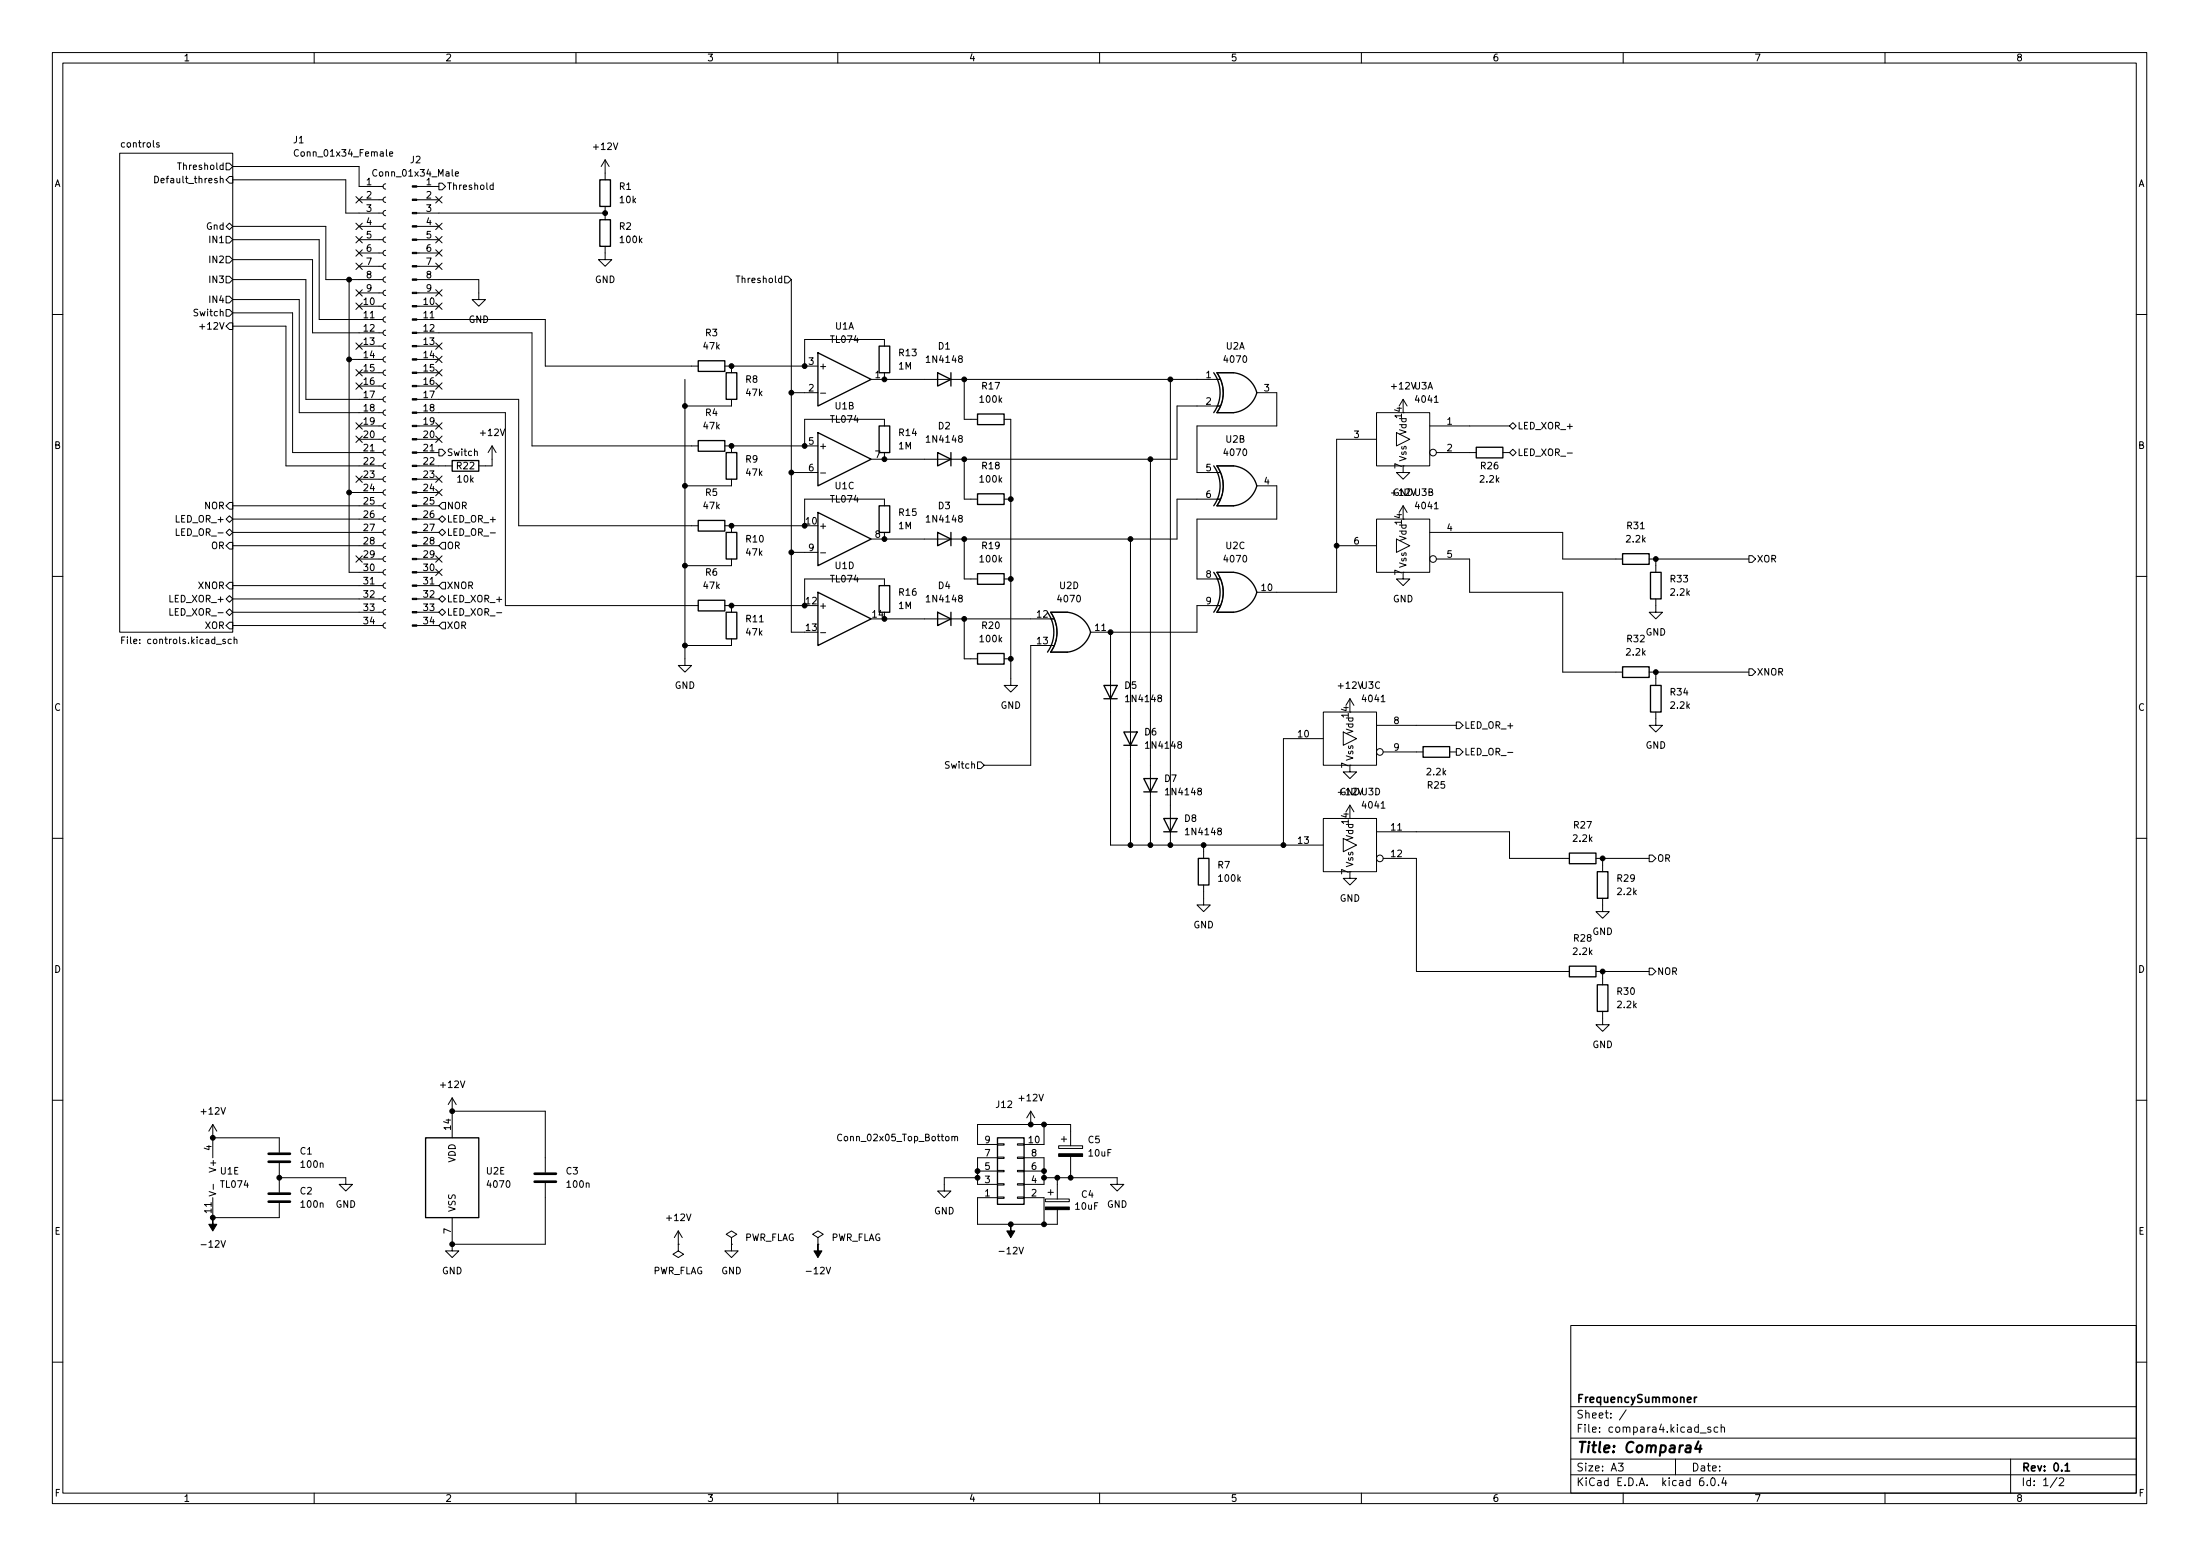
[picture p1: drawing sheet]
<svg xmlns="http://www.w3.org/2000/svg" width="420mm" height="297mm" viewBox="0 0 420 297" stroke-linecap="round" stroke-linejoin="round" font-family="sans-serif">
<g fill="none" stroke="#000" stroke-width=".19">
<path d="M10 10h400v277h-400zM12 12h396v273h-396zM60 10v2M110 10v2M160 10v2M210 10v2M260 10v2M310 10v2M360 10v2M22.9 29.2h21.5v91.5h-21.5zM29.5 33.6a.64 .64 0 0 1 .8 .7 .64 .64 0 0 1-.8 .6zM30.4 27.3l-.3-.1-.2 .2 .1 .2 .4 .1v.3h-.5"/>
<path d="M43.2 31.2h.6l.6 .6-.6 .6h-.6zM43.8 33.7h.6v1.3h-.6l-.6-.7zM44.4 34.3h21.6v6.4h7.2M44.4 31.8h24.2v3.8h4.6M57 28.7a.6 .6 0 0 0-.9 .4 .6 .6 0 0 0 .6 .7l.3-.1M68 37.5l1.2 1.2M68.6 38.1h4.6M69.2 37.5l-1.2 1.2M73.7 37.6l-.4 .2-.1 .3 .1 .4 .4 .1M73.7 35.1l-.4 .1-.1 .4 .1 .4 .4 .1M74.4 29.4l.6-.1-.1-.3h-.3l-.2 .2 .1 .6h.4M79.6 38.1h4.2"/>
<path d="M79.6 35.6h4.2M83.2 37.5l1.2 1.2M83.8 35h.7l.6 .6-.6 .6h-.7zM84.4 37.5l-1.2 1.2M87 33.2l.6-.1-.1-.3h-.4l-.1 .2v.6h.5M94.2 35.4l-.4-.1-.2 .3 .1 .5h.5M94.2 34.9v1.3M115.6 30.5l-.8 1.3M115.6 30.5v3.8M115.6 39.4v2.5M115.6 30.5l.7 1.3M43.2 56.6h.6l.6 .6-.6 .6h-.6z"/>
<path d="M43.2 45.1h.6l.6 .7-.6 .6h-.6zM43.2 48.9h.6l.6 .7-.6 .6h-.6zM43.2 52.7h.6l.6 .7-.6 .6h-.6zM43.2 59.1h.6l.6 .6-.6 .7h-.6zM43.8 42.6l.6 .6-.6 .7-.6-.7zM44.4 59.7h11.5v26.7h17.3M44.4 57.2h12.7v21.6h16.1M44.4 53.4h14v22.8h14.8M44.4 49.6h15.3v13.9h13.5M44.4 45.8h16.6v15.2h12.2M44.4 43.2h17.8v10.2h11M66.7 53.4v55.9h6.5"/>
<path d="M68 50.2l1.2 1.2M68 47.7l1.2 1.2M68 42.6l1.2 1.2M68 55.3l1.2 1.2M68 57.8l1.2 1.3M68 45.1l1.2 1.3M68.6 58.5h4.6M68.6 55.9h4.6M68.6 50.8h4.6M68.6 48.3h4.6M68.6 45.8h4.6M68.6 43.2h4.6"/>
<path d="M69.2 50.2l-1.2 1.2M69.2 47.7l-1.2 1.2M69.2 42.6l-1.2 1.2M69.2 55.3l-1.2 1.2M69.2 57.8l-1.2 1.3M69.2 45.1l-1.2 1.3M73.7 57.9l-.4 .2-.1 .4 .1 .3 .4 .2M73.7 55.4l-.4 .2-.1 .3 .1 .4 .4 .1M73.7 52.9l-.4 .1-.1 .4 .1 .3 .4 .2M73.7 50.3l-.4 .2-.1 .3 .1 .4 .4 .1M73.7 47.8l-.4 .1-.1 .4 .1 .4 .4 .1M73.7 45.2l-.4 .2-.1 .4 .1 .3 .4 .2"/>
<path d="M73.7 42.7l-.4 .2-.1 .3 .1 .4 .4 .1M73.7 40.2l-.4 .1-.1 .4 .1 .3 .4 .2M79.6 53.4h11.8v3.8h1.3l-1.3 1.3-1.2-1.3h1.2M79.6 58.5h4.2M79.6 55.9h4.2M79.6 50.8h4.2M79.6 48.3h4.2M79.6 45.8h4.2M79.6 43.2h4.2M79.6 40.7h36M83.2 57.8l1.2 1.3M83.2 55.3l1.2 1.2"/>
<path d="M83.2 47.7l1.2 1.2M83.2 42.6l1.2 1.2M83.2 45.1l1.2 1.3M83.2 50.2l1.2 1.2M84.4 57.8l-1.2 1.3M84.4 55.3l-1.2 1.2M84.4 47.7l-1.2 1.2M84.4 50.2l-1.2 1.2M84.4 42.6l-1.2 1.2M84.4 45.1l-1.2 1.3M115.6 47v2.6h1.2l-1.2 1.2-1.3-1.2h1.3M149.9 52.7h.6l.6 .7-.6 .6h-.6z"/>
<path d="M151.1 53.4v67.3h2.6M10 60h2M38.1 62.4h1M43.8 61.6h.6v1.3h-.6l-.6-.6zM44.4 62.3h10.2v26.6h18.6M66.7 68.6h6.5M68 65.5l1.2 1.2M68 70.5l1.2 1.3M68 73.1l1.2 1.2M68.6 73.7h4.6M68.6 71.2h4.6M68.6 66.1h4.6"/>
<path d="M69.2 73.1l-1.2 1.2M69.2 70.5l-1.2 1.3M69.2 65.5l-1.2 1.2M73.7 78.3l-.4 .1-.1 .4 .1 .3 .4 .2M73.7 75.7l-.4 .2-.1 .3 .1 .4 .4 .1M73.7 73.2l-.4 .1-.1 .4 .1 .4 .4 .1M73.7 70.6l-.4 .2-.1 .4 .1 .3 .4 .2M73.7 68.1l-.4 .2-.1 .3 .1 .4 .4 .1M73.7 65.6l-.4 .1-.1 .4 .1 .3 .4 .2M73.7 63l-.4 .2-.1 .3 .1 .4 .4 .1M73.7 60.5l-.4 .1-.1 .4 .1 .4 .4 .1M79.6 78.8h16.9v36.8h36.8"/>
<path d="M79.6 61h24.5v8.9h29.2M79.6 76.2h19.5v24.2h34.2M79.6 73.7h4.2M79.6 71.2h4.2M79.6 68.6h4.2M79.6 66.1h4.2M79.6 63.5h22v21.6h31.7M83.2 65.5l1.2 1.2M83.2 70.5l1.2 1.3M83.2 73.1l1.2 1.2M83.2 68l1.2 1.2M84.4 65.5l-1.2 1.2"/>
<path d="M84.4 70.5l-1.2 1.3M84.4 68l-1.2 1.2M84.4 73.1l-1.2 1.2M130.8 72.4v54.6h1.3l-1.3 1.3-1.3-1.3h1.3M138.4 69.9h17.8M139.7 69.9v1.3M139.7 76.2v1.3h-8.9M151.1 75h5.1M156.7 75.1h1M166.4 72.4h66.6M168.9 66.1v-1.3h-15.2v5.1M168.9 71.2v1.2"/>
<path d="M184.1 72.4v7.6h2.6M223.5 72.4v88.9M233 77.5h-8.2v10.2h-58.4M235.6 71.2h-3.2a6.6 6.6 0 0 1 0 7.6h3.2M240 75h3.8v6.3h-15.2v8.9h4.4M262.9 78.8h10.1v10.1h-10.1zM268 76.2v2.6M268 76.2l-.8 1.3M268 76.2l.7 1.3M408 60h2M43.2 99.1l.6-.6 .6 .6-.6 .6zM43.8 95.9h.6v1.3h-.6l-.6-.6z"/>
<path d="M44.4 99.1h28.8M44.4 96.6h28.8M66.7 94h6.5M68 83.2l1.2 1.3M68 80.7l1.2 1.2M68 90.9l1.2 1.2M68.6 81.3h4.6M68.6 83.9h4.6M68.6 91.5h4.6M69.2 80.7l-1.2 1.2M69.2 83.2l-1.2 1.3M69.2 90.9l-1.2 1.2"/>
<path d="M73.7 98.6l-.4 .1-.1 .4 .1 .4 .4 .1M73.7 96l-.4 .2-.1 .4 .1 .3 .4 .2M73.7 93.5l-.4 .2-.1 .3 .1 .4 .4 .1M73.7 91l-.4 .1-.1 .4 .1 .3 .4 .2M73.7 88.4l-.4 .2-.1 .3 .1 .4 .4 .1M73.7 85.9l-.4 .1-.1 .4 .1 .4 .4 .1M73.7 83.3l-.4 .2-.1 .4 .1 .3 .4 .2M73.7 80.8l-.4 .2-.1 .3 .1 .4 .4 .1M79.6 81.3h4.2M79.6 86.4h4.2M79.6 83.9h4.2M79.6 99.1h4.2"/>
<path d="M79.6 96.6h4.2M79.6 94h4.2M79.6 91.5h4.2M79.6 88.9h6.8M83.2 90.9l1.2 1.2M83.2 83.2l1.2 1.3M83.2 93.4l1.2 1.2M83.2 80.7l1.2 1.2M83.8 99.1l.7-.6 .6 .6-.6 .6zM83.8 85.8h.7l.6 .6-.6 .6h-.7zM84.4 90.9l-1.2 1.2M84.4 83.2l-1.2 1.3"/>
<path d="M84.4 93.4l-1.2 1.2M84.4 80.7l-1.2 1.2M84.5 95.9h.6v1.3h-.6l-.7-.6zM90.6 86.2l.2-.1 .3 .1 .1 .8M94 85.1v3.8h-2.6M94 85.1l-.8 1.3M94 85.1l.7 1.3M138.4 85.1h17.8M139.7 85.1v1.3M139.7 91.5v1.2h-8.9M151.1 90.2h5.1M156.7 90.3h1"/>
<path d="M168.9 81.3v-1.3h-15.2v5.1M168.9 86.4v1.3M168.9 96.6v-1.3h-15.2v5.1h-15.3M184.1 87.7v7.6h2.6M191.8 80h1.2v50.8h1.3l-1.3 1.3-1.2-1.3h1.2M191.8 95.3h1.2M219.7 87.7v73.6M233 95.3h-8.2v7.6h-58.4M235.6 88.9h-3.2a6.6 6.6 0 0 1 0 7.7h3.2M240 92.7h3.8v6.4h-15.2v11.4h4.4M262.9 99.1h10.1v10.2h-10.1zM262.9 83.9h-7.6v29.2h-15.3"/>
<path d="M266.7 82.6l2.5 1.3-2.5 1.2zM268 88.9v1.3h1.2l-1.2 1.3-1.3-1.3h1.3M268 96.6l-.8 1.2M268 96.6v2.5M268 96.6l.7 1.2M270.4 93.3v1l.2 .3h.3l.2-.3v-1M271.6 93.3h.8l-.5 .5 .4 .1v.6l-.2 .1-.5-.1M272.9 93.9h.6v-.5l-.6-.1v1.3h.5l.2-.1v-.3l-.3-.3M273 81.3h15.3M274.3 86.4h7.6M287 86.4h1.3M288.3 81.3l.6-.6 .7 .6-.7 .7z"/>
<path d="M288.3 86.4l.6-.6 .7 .6-.7 .6zM299.3 86.5h1M10 110h2M32.5 116.2v1.3h.6M33.7 100.9v1.3h.6M43.2 101.6l.6-.6 .6 .6-.6 .7zM43.2 116.9l.6-.7 .6 .7-.6 .6zM43.2 114.3l.6-.6 .6 .6-.6 .7zM43.8 118.8h.6v1.3h-.6l-.6-.7zM43.8 111.2h.6v1.2h-.6l-.6-.6zM43.8 103.5h.6v1.3h-.6l-.6-.6zM44.4 101.6h28.8"/>
<path d="M44.4 104.2h28.8M44.4 119.4h28.8M44.4 116.9h28.8M44.4 114.3h28.8M44.4 111.8h28.8M68 106.1l1.2 1.2M68.6 106.7h4.6M69.2 106.1l-1.2 1.2M73.7 118.9l-.4 .2-.1 .3 .1 .4 .4 .1M73.7 116.4l-.4 .1-.1 .4 .1 .3 .4 .2M73.7 113.8l-.4 .2-.1 .3 .1 .4 .4 .1M73.7 111.3l-.4 .1-.1 .4 .1 .4 .4 .1"/>
<path d="M73.7 108.7l-.4 .2-.1 .4 .1 .3 .4 .2M73.7 106.2l-.4 .2-.1 .3 .1 .4 .4 .1M73.7 103.7l-.4 .1-.1 .4 .1 .3 .4 .2M73.7 101.1l-.4 .2-.1 .3 .1 .4 .4 .1M79.6 101.6h4.2M79.6 106.7h4.2M79.6 104.2h4.2M79.6 119.4h4.2M79.6 116.9h4.2M79.6 114.3h4.2M79.6 111.8h4.2M79.6 109.3h4.2"/>
<path d="M83.2 108.6l1.2 1.3M83.2 106.1l1.2 1.2M83.8 116.9l.7-.7 .6 .7-.6 .6zM83.8 114.3l.7-.6 .6 .6-.6 .7zM83.8 101.6l.7-.6 .6 .6-.6 .7zM84.4 108.6l-1.2 1.3M84.4 106.1l-1.2 1.2M84.5 111.2h.6v1.2h-.6l-.7-.6zM84.5 103.5h.6v1.3h-.6l-.7-.6zM84.5 118.8h.6v1.3h-.6l-.7-.7zM93.6 101.7h1M94.9 117h.9"/>
<path d="M139.7 100.4v1.2M139.7 106.7v1.3h-8.9M139.7 115.6v1.3M151.1 105.4h5.1M156.7 105.5h1M168.9 101.6v1.3M168.9 111.8v-1.3h-15.2v5.1h-15.3M168.9 118.1h32.4M184.1 102.9v7.6h2.6M184.1 118.1v7.7h2.6M191.8 110.5h1.2M203.8 116.9h-3.1a6.6 6.6 0 0 1 0 7.6h3.1"/>
<path d="M215.9 102.9v58.4M233 115.6h-4.4v5.1h-20.3M235.6 109.3h-3.2a6.6 6.6 0 0 1 0 7.6h3.2M255.3 104.2h7.6M266.7 102.9l2.5 1.3-2.5 1.2zM268 109.3v1.2h1.2l-1.2 1.3-1.3-1.3h1.3M273 101.6h25.4v5.1h11.5M274.3 106.7h6.4v6.4h17.7v15.2h11.5M315 106.7h19M316.2 114.3v2.6h1.3l-1.3 1.2-1.2-1.2h1.2M316.2 106.7v2.6M334 106.1h.6l.7 .6-.7 .7h-.6z"/>
<path d="M408 110h2M23.2 122.2h.5M23.8 121.6h-.6v1.3M43 122.1l-.3-.1-.2 .2 .1 .2 .4 .1v.3h-.5M44.2 122.1l-.4-.1-.2 .3 .1 .5h.5M44.7 122.1l.2-.1 .3 .1 .1 .8M44.7 121.6v1.3M139.7 122v1.2h-8.9M156.7 120.8h1M191.8 125.8h1.2M201.3 123.2h-4.5v22.9h-8.8M212.1 120.7v40.6h40.6"/>
<path d="M252.7 135.9h10.2v10.2h-10.2zM256.5 139.7l2.6 1.3-2.6 1.3zM257.8 133.4l-.8 1.3M257.8 133.4v2.5M257.8 133.4l.8 1.3M262.9 138.5h15.2M278.1 137.8h.7l.6 .7-.6 .6h-.7zM315 128.3h19M316.2 135.9v2.6h1.3l-1.3 1.2-1.2-1.2h1.2M316.2 128.3v2.5M334 127.7h.6l.7 .6-.7 .6h-.6zM186.7 145.5h.6l.7 .6-.7 .6h-.6z"/>
<path d="M252.7 156.2h10.2v10.2h-10.2zM252.7 141h-7.6v20.3M257.8 146.1v1.3h1.3l-1.3 1.2-1.3-1.2h1.3M257.8 153.7v2.5M257.8 153.7l-.8 1.3M257.8 153.7l.8 1.3M260.2 150.5v1l.3 .2h.2l.2-.2v-1M261.4 150.5h.8l-.4 .5 .3 .1v.5l-.1 .1-.6-.1M262.8 150.5a.64 .64 0 0 1 .7 .6 .64 .64 0 0 1-.7 .6zM262.9 158.8h25.4v5.1h11.4M264.2 143.5h7.6M276.9 143.5h1.2"/>
<path d="M278.1 142.9h.7l.6 .6-.6 .7h-.7zM288 143.6h.9M10 160h2M229.9 168.9v3.9h1.2l-1.2 1.2-1.3-1.2h1.3M229.9 161.3v2.6M256.5 160.1l2.6 1.2-2.6 1.3zM257.8 166.4v1.3h1.3l-1.3 1.2-1.3-1.2h1.3M264.2 163.9h6.3v21.6h29.2M304.8 163.9h10.2M306.1 171.5v2.5h1.2l-1.2 1.3-1.3-1.3h1.3M306.1 163.9v2.5M315 163.2h.6l.6 .7-.6 .6h-.6z"/>
<path d="M408 160h2M304.8 185.5h10.2M306.1 193.1v2.5h1.2l-1.2 1.3-1.3-1.3h1.3M306.1 185.5v2.5M315 184.8h.6l.6 .7-.6 .6h-.6zM10 210h2M40.6 217.2h12.7v2.8M40.6 214.7l-.7 1.2M40.6 214.7v6.3M40.6 214.7l.8 1.2M86.4 209.6l-.8 1.3M86.4 209.6v7.6"/>
<path d="M86.4 209.6l.7 1.3M86.4 212.1h17.7v11.7M160.7 216.6a.6 .6 0 0 0-.8 .5 .6 .6 0 0 0 .6 .7l.2-.1M181.8 217.1l.2-.2 .3 .1v.8M181.8 216.9v.9M182.3 217.1l.2-.2 .3 .1 .1 .8M190.5 218.3h1.3v.3h-1.3zM190.5 218.5h-3.8v-3.8h17.8v4M194.3 218.3h1.3v.3h-1.3zM196.8 212.1l-.7 1.3M196.8 212.1v2.6M196.8 212.1l.8 1.3"/>
<path d="M199.4 214.7v3.8h-3.8M202.2 218.7h4.6v.5h-4.6zM202.7 217.5h1M203.2 217v1M408 210h2M39.9 227.5l1.3 .4-1.3 .4M40.6 228.6v3.8h12.7v-2.7M40.7 226.1v.9M53.3 224.8h12.7v1.3h1.3l-1.3 1.3-1.2-1.3h1.2M53.3 222v5.6M86.4 237.5v1.3h1.2l-1.2 1.3-1.3-1.3h1.3M86.4 232.4v5.1"/>
<path d="M104.1 225.8v11.7h-17.7M129.5 237.5v1.3l1.1 .6-1.1 .7-1-.7 1-.6M129.5 237.5h.1M129.5 235l-.7 1.3M129.5 235v2.5M129.5 235l.8 1.3M139.7 237.5v1.3h1.3l-1.3 1.3-1.3-1.3h1.3M139.7 236.3l1-.7-1-.6-1 .6 1 .7v1.2M139.7 237.5h.1M156.2 236.3l1-.7-1-.6-1 .6 1 .7v1.2M156.2 237.5h.1M186.7 224.8h-6.4v2.6h1.3l-1.3 1.2-1.2-1.2h1.2"/>
<path d="M186.7 223.6h3.8M190.5 220.9h1.3v.2h-1.3zM190.5 223.4h1.3v.3h-1.3zM190.5 226h1.3v.2h-1.3zM190.5 228.5h1.3v.3h-1.3zM190.5 228.6h-3.8v5.1h15.2v-2.8M190.5 221h-3.8v5.1h3.8M194.3 220.9h1.3v.2h-1.3zM194.3 223.4h1.3v.3h-1.3zM194.3 226h1.3v.2h-1.3zM194.3 228.5h1.3v.3h-1.3zM195.6 228.6h3.8v5.1"/>
<path d="M195.6 221h3.8v5.1h-3.8M195.6 223.6h3.8M199.4 224.8h14v1.3h1.2l-1.2 1.3-1.3-1.3h1.3M199.6 228.9h4.6v.5h-4.6zM200.2 227.6h1M200.7 227.1v1M201.9 224.8v4.1M204.5 220.8v4M300 253h108v32h-108zM10 260h2M300 278.5h108M300 274.5h108"/>
<path d="M300 268.5h108M309.1 279.3h.9l-.5 .6 .4 .1v.7l-.2 .1-.6-.1M310.6 269.1l-1.3 2M320 278.5v3M324.7 273.6h1.2M326.7 272.5l-.3-.1-.3 .2 .1 .2 .5 .2v.3h-.6M328.1 272.5l-.5-.1-.2 .3 .1 .6h.6M328.7 272.6l.2-.2 .4 .1 .1 .9M328.7 271.9v1.5M384 278.5v6.5M408 260h2M60 285v2"/>
<path d="M110 285v2M160 285v2M210 285v2M260 285v2M300 281.5h108M310 285v2M325.3 282.1a.59 .59 0 0 0-.7 .7v.5l.1 .2 .4 .1 .3-.1v-.5l-.1-.2-.4-.1-.3 .3M326.1 283.5v.1M326.8 282.3l.3-.2a.8 .8 0 0 1 .5 .8 .8 .8 0 0 1-.5 .7l-.3-.1-.1-.5zM328.2 283.5v.1M329.2 282l-.3 1.1h.9M329.6 282.6v1"/>
<path d="M360 285v2M392.9 282l-1.3 2M393.3 282.3l.5-.2 .3 .2v.2l-.9 1.1h.9"/>
<circle cx="273.7" cy="86.4" r=".63"/>
<circle cx="273.7" cy="106.7" r=".63"/>
<circle cx="263.5" cy="143.5" r=".63"/>
<circle cx="263.5" cy="163.9" r=".63"/>
</g>
<path d="M323.6 266.7v1M324 266.7l-.2 .1-.2 .2M394.4 279.7l.4-.4v1.5M394.4 280.8h.9" fill="none" stroke="#000" stroke-width=".3"/>
<path d="M324.4 275.1l-.7 1.5h1.3M324.8 275.9l-.2 1.3" fill="none" stroke="#000" stroke-width=".4"/>
<g fill="#000" stroke="#000" stroke-width=".19">
<path d="M78.7 38h.9v.3h-.9zM78.7 35.5h.9v.2h-.9zM78.7 58.3h.9v.3h-.9zM78.7 55.8h.9v.2h-.9zM78.7 53.2h.9v.3h-.9zM78.7 50.7h.9v.3h-.9zM78.7 48.2h.9v.2h-.9zM78.7 45.6h.9v.3h-.9zM78.7 43.1h.9v.2h-.9zM78.7 40.5h.9v.3h-.9zM78.7 78.6h.9v.3h-.9zM78.7 76.1h.9v.3h-.9z"/>
<path d="M78.7 73.6h.9v.2h-.9zM78.7 71h.9v.3h-.9zM78.7 68.5h.9v.2h-.9zM78.7 65.9h.9v.3h-.9zM78.7 63.4h.9v.3h-.9zM78.7 60.9h.9v.2h-.9zM78.7 99h.9v.2h-.9zM78.7 96.4h.9v.3h-.9zM78.7 93.9h.9v.2h-.9zM78.7 91.3h.9v.3h-.9zM78.7 88.8h.9v.3h-.9zM78.7 86.3h.9v.2h-.9z"/>
<path d="M78.7 83.7h.9v.3h-.9zM78.7 81.2h.9v.2h-.9zM78.7 119.3h.9v.2h-.9zM78.7 116.7h.9v.3h-.9zM78.7 114.2h.9v.3h-.9zM78.7 111.7h.9v.2h-.9zM78.7 109.1h.9v.3h-.9zM78.7 106.6h.9v.2h-.9zM78.7 104h.9v.3h-.9zM78.7 101.5h.9v.3h-.9zM40.6 232.4v1.3h.8l-.8 1.3-.7-1.3h.7zM156.2 237.5v1.3h.8l-.8 1.3-.8-1.3h.8z"/>
<path d="M193 233.7v1.3h.8l-.8 1.3-.7-1.3h.7zM199.6 230.4h4.6v.5h-4.6zM202.2 220.3h4.6v.5h-4.6z"/>
<circle cx="66.7" cy="53.4" r=".46"/>
<circle cx="115.6" cy="40.7" r=".46"/>
<circle cx="66.7" cy="68.6" r=".46"/>
<circle cx="130.8" cy="77.5" r=".46"/>
<circle cx="139.7" cy="69.9" r=".46"/>
<circle cx="151.1" cy="75" r=".46"/>
<circle cx="153.7" cy="69.9" r=".46"/>
<circle cx="168.9" cy="72.4" r=".46"/>
<circle cx="184.1" cy="72.4" r=".46"/>
<circle cx="223.5" cy="72.4" r=".46"/>
<circle cx="66.7" cy="94" r=".46"/>
<circle cx="130.8" cy="92.7" r=".46"/>
<circle cx="139.7" cy="85.1" r=".46"/>
<circle cx="151.1" cy="90.2" r=".46"/>
<circle cx="153.7" cy="85.1" r=".46"/>
<circle cx="168.9" cy="87.7" r=".46"/>
<circle cx="184.1" cy="87.7" r=".46"/>
<circle cx="193" cy="95.3" r=".46"/>
<circle cx="219.7" cy="87.7" r=".46"/>
<circle cx="130.8" cy="108" r=".46"/>
<circle cx="139.7" cy="115.6" r=".46"/>
<circle cx="139.7" cy="100.4" r=".46"/>
<circle cx="151.1" cy="105.4" r=".46"/>
<circle cx="153.7" cy="100.4" r=".46"/>
<circle cx="153.7" cy="115.6" r=".46"/>
<circle cx="168.9" cy="102.9" r=".46"/>
<circle cx="168.9" cy="118.1" r=".46"/>
<circle cx="184.1" cy="102.9" r=".46"/>
<circle cx="184.1" cy="118.1" r=".46"/>
<circle cx="193" cy="110.5" r=".46"/>
<circle cx="215.9" cy="102.9" r=".46"/>
<circle cx="255.3" cy="104.2" r=".46"/>
<circle cx="316.2" cy="106.7" r=".46"/>
<circle cx="130.8" cy="123.2" r=".46"/>
<circle cx="193" cy="125.8" r=".46"/>
<circle cx="212.1" cy="120.7" r=".46"/>
<circle cx="316.2" cy="128.3" r=".46"/>
<circle cx="215.9" cy="161.3" r=".46"/>
<circle cx="219.7" cy="161.3" r=".46"/>
<circle cx="223.5" cy="161.3" r=".46"/>
<circle cx="229.9" cy="161.3" r=".46"/>
<circle cx="245.1" cy="161.3" r=".46"/>
<circle cx="306.1" cy="163.9" r=".46"/>
<circle cx="306.1" cy="185.5" r=".46"/>
<circle cx="40.6" cy="217.2" r=".46"/>
<circle cx="86.4" cy="212.1" r=".46"/>
<circle cx="196.8" cy="214.7" r=".46"/>
<circle cx="199.4" cy="214.7" r=".46"/>
<circle cx="40.6" cy="232.4" r=".46"/>
<circle cx="53.3" cy="224.8" r=".46"/>
<circle cx="86.4" cy="237.5" r=".46"/>
<circle cx="186.7" cy="224.8" r=".46"/>
<circle cx="186.7" cy="223.6" r=".46"/>
<circle cx="193" cy="233.7" r=".46"/>
<circle cx="199.4" cy="224.8" r=".46"/>
<circle cx="199.4" cy="233.7" r=".46"/>
<circle cx="199.4" cy="223.6" r=".46"/>
<circle cx="201.9" cy="224.8" r=".46"/>
<circle cx="204.5" cy="224.8" r=".46"/>
</g>
<g fill="none" stroke="#000" stroke-width=".25">
<path d="M114.6 34.3h2v5.1h-2zM114.6 41.9h2v5.1h-2zM133.3 68.9h5.1v2h-5.1zM138.7 71.2h2v5h-2zM156.2 67.3l10.2 5.1-10.2 5.1zM167.9 66.1h2v5.1h-2zM179.1 71.2l2.5 1.2-2.5 1.3zM181.6 71.2v2.5M186.7 79h5.1v2.1h-5.1zM231.8 71.2a6.6 6.6 0 0 1 0 7.6M235.6 71.2h-3.2a6.6 6.6 0 0 1 0 7.6h3.2M235.6 71.2a5.1 5.1 0 0 1 4.4 3.8 5.2 5.2 0 0 1-4.4 3.8"/>
<path d="M86.4 87.9h5v2.1h-5zM133.3 99.4h5.1v2h-5.1zM133.3 84.1h5.1v2h-5.1zM138.7 86.4h2v5.1h-2zM156.2 97.8l10.2 5.1-10.2 5.1zM156.2 82.6l10.2 5.1-10.2 5zM167.9 96.6h2v5h-2zM167.9 81.3h2v5.1h-2zM179.1 86.4l2.5 1.3-2.5 1.2zM181.6 86.4v2.5M186.7 94.3h5.1v2h-5.1zM231.8 88.9a6.6 6.6 0 0 1 0 7.7"/>
<path d="M235.6 88.9h-3.2a6.6 6.6 0 0 1 0 7.7h3.2M235.6 88.9a5.1 5.1 0 0 1 4.4 3.8M240 92.7a5.2 5.2 0 0 1-4.4 3.9M281.9 85.4h5.1v2h-5.1zM133.3 114.6h5.1v2h-5.1zM138.7 116.9h2v5.1h-2zM138.7 101.6h2v5.1h-2zM156.2 113.1l10.2 5-10.2 5.1zM167.9 111.8h2v5.1h-2zM179.1 116.9l2.5 1.2-2.5 1.3zM179.1 101.6l2.5 1.3-2.5 1.3zM181.6 101.6v2.6"/>
<path d="M181.6 116.9v2.5M186.7 109.5h5.1v2h-5.1zM200.1 116.9a6.6 6.6 0 0 1 0 7.6M203.8 116.9h-3.1a6.6 6.6 0 0 1 0 7.6M203.9 116.9a5.1 5.1 0 0 1 4.4 3.8 5.2 5.2 0 0 1-4.4 3.8M231.8 109.3a6.6 6.6 0 0 1 0 7.6M235.6 109.3h-3.2a6.6 6.6 0 0 1 0 7.6h3.2M235.6 109.3a5.1 5.1 0 0 1 4.4 3.8 5.2 5.2 0 0 1-4.4 3.8M309.9 105.7h5.1v2h-5.1zM315.2 109.3h2v5h-2zM186.7 124.8h5.1v2h-5.1zM200.7 124.5h3.1"/>
<path d="M210.8 130.8h2.6l-1.3 2.6zM210.8 133.4h2.6M214.6 139.7h2.6l-1.3 2.6zM309.9 127.3h5.1v2h-5.1zM315.2 130.8h2v5.1h-2zM214.6 142.3h2.6M218.4 148.6h2.6l-1.3 2.6zM218.4 151.2h2.6M222.2 156.2h2.6l-1.3 2.6zM222.2 158.8h2.6M271.8 142.5h5.1v2.1h-5.1zM228.9 163.9h2v5h-2z"/>
<path d="M299.7 162.9h5.1v2h-5.1zM305.1 166.4h2v5.1h-2zM299.7 184.4h5.1v2.1h-5.1zM305.1 188h2v5.1h-2zM81.3 217.2h10.1v15.2h-10.1zM190.5 217.2h5.1v12.7h-5.1z"/>
</g>
<path d="M51.3 229.4h4.1M51.3 227.9h4.1M51.3 221.8h4.1M51.3 220.3h4.1M102.1 225.6h4.1M102.1 224.1h4.1" fill="none" stroke="#000" stroke-width=".51"/>
<text font-size="2.8" x="301" y="277.3">Title: Compara4</text>
<g font-size="2.1">
<text x="301" y="267.8">FrequencySummoner</text>
<text x="301" y="273.5">File: compara4.kicad_sch</text>
<text x="301" y="270.8">Sheet: /</text>
<text x="301" y="280.9">Size: A3</text>
<text x="323" y="280.9">Date:</text>
<text x="386" y="280.9">Rev: 0.1</text>
<text x="301" y="283.7">KiCad E.D.A. kicad 6.0.4</text>
<text x="386" y="283.7">Id: 1/2</text>
</g>
<g font-size="1.8">
<text x="35" y="11.7">1</text>
<text x="85" y="11.7">2</text>
<text x="135" y="11.7">3</text>
<text x="185" y="11.7">4</text>
<text x="235" y="11.7">5</text>
<text x="285" y="11.7">6</text>
<text x="335" y="11.7">7</text>
<text x="385" y="11.7">8</text>
<text x="23.3" y="28.1">controls</text>
<text x="56.1" y="27.3">J1</text>
<text x="56.9" y="29.9">Conn_01x34_Female</text>
<text x="113.5" y="28.6">+12V</text>
<text x="10.3" y="35.7">A</text>
<text x="30.6" y="35">Default_thresh</text>
<text x="34.4" y="32.4">Threshold</text>
<text x="70" y="35.3">1</text>
<text x="71.7" y="33.7">Conn_01x34_Male</text>
<text x="78.4" y="31.2">J2</text>
<text x="81.4" y="35.3">1</text>
<text x="408.3" y="35.7">A</text>
<text x="70" y="37.9">2</text>
<text x="70" y="40.4">3</text>
<text x="81.4" y="37.9">2</text>
<text x="81.4" y="40.4">3</text>
<text x="85.3" y="36.2">Threshold</text>
<text x="118.3" y="36.2">R1</text>
<text x="118.4" y="38.8">10k</text>
<text x="39.5" y="43.9">Gnd</text>
<text x="40.2" y="46.4">IN1</text>
<text x="70" y="43">4</text>
<text x="70" y="45.5">5</text>
<text x="81.4" y="43">4</text>
<text x="81.4" y="45.5">5</text>
<text x="118.3" y="43.9">R2</text>
<text x="118.6" y="46.4">100k</text>
<text x="40.2" y="50.2">IN2</text>
<text x="70" y="48">6</text>
<text x="70" y="50.6">7</text>
<text x="70" y="53.1">8</text>
<text x="81.4" y="48">6</text>
<text x="81.4" y="50.6">7</text>
<text x="81.4" y="53.1">8</text>
<text x="40.2" y="57.8">IN4</text>
<text x="40.2" y="54">IN3</text>
<text x="69.5" y="58.2">10</text>
<text x="70" y="55.7">9</text>
<text x="80.9" y="58.2">10</text>
<text x="81.4" y="55.7">9</text>
<text x="113.6" y="54">GND</text>
<text x="141.1" y="54">Threshold</text>
<text x="37.3" y="60.4">Switch</text>
<text x="38.8" y="62.9">+12V</text>
<text x="69.5" y="60.7">11</text>
<text x="69.5" y="63.3">12</text>
<text x="69.5" y="65.8">13</text>
<text x="80.9" y="60.7">11</text>
<text x="80.9" y="63.3">12</text>
<text x="80.9" y="65.8">13</text>
<text x="89.5" y="61.6">GND</text>
<text x="134.8" y="64.2">R3</text>
<text x="158.7" y="65.4">TL074</text>
<text x="159.5" y="62.9">U1A</text>
<text x="69.5" y="68.4">14</text>
<text x="69.5" y="70.9">15</text>
<text x="80.9" y="68.4">14</text>
<text x="80.9" y="70.9">15</text>
<text x="134.4" y="66.7">47k</text>
<text x="154.4" y="69.6">3</text>
<text x="156.3" y="70.5">+</text>
<text x="171.6" y="70.5">1M</text>
<text x="171.8" y="68">R13</text>
<text x="177.2" y="69.3">1N4148</text>
<text x="179.2" y="66.7">D1</text>
<text x="233.9" y="69.3">4070</text>
<text x="234.1" y="66.7">U2A</text>
<text x="69.5" y="73.4">16</text>
<text x="69.5" y="76">17</text>
<text x="80.9" y="73.4">16</text>
<text x="80.9" y="76">17</text>
<text x="142.4" y="73.1">R8</text>
<text x="142.6" y="75.6">47k</text>
<text x="154.4" y="74.7">2</text>
<text x="167.1" y="72.2">1</text>
<text x="187.3" y="76.9">100k</text>
<text x="187.6" y="74.3">R17</text>
<text x="230.3" y="72.2">1</text>
<text x="230.3" y="77.3">2</text>
<text x="241.4" y="74.7">3</text>
<text x="265.9" y="74.3">+12VU3A</text>
<text x="270.5" y="76.9">4041</text>
<text x="69.5" y="78.5">18</text>
<text x="69.5" y="81.1">19</text>
<text x="69.5" y="83.6">20</text>
<text x="80.9" y="78.5">18</text>
<text x="80.9" y="81.1">19</text>
<text x="80.9" y="83.6">20</text>
<text x="91.9" y="83.2">+12V</text>
<text x="134.4" y="82">47k</text>
<text x="134.8" y="79.4">R4</text>
<text x="158.7" y="80.7">TL074</text>
<text x="159.5" y="78.1">U1B</text>
<text x="171.8" y="83.2">R14</text>
<text x="179.2" y="82">D2</text>
<text x="258.6" y="83.6">3</text>
<text x="267.7" y="79.8" transform="rotate(-90 267.7 79.8)">14</text>
<text x="268.6" y="82.9" transform="rotate(-90 268.6 82.9)">Vdd</text>
<text x="276.4" y="81.1">1</text>
<text x="289.8" y="82">LED_XOR_+</text>
<text x="10.3" y="85.7">B</text>
<text x="69.5" y="86.1">21</text>
<text x="69.5" y="88.7">22</text>
<text x="80.9" y="86.1">21</text>
<text x="80.9" y="88.7">22</text>
<text x="85.3" y="87">Switch</text>
<text x="87.3" y="89.6">R22</text>
<text x="142.4" y="88.3">R9</text>
<text x="154.4" y="84.9">5</text>
<text x="154.4" y="90">6</text>
<text x="156.3" y="85.8">+</text>
<text x="167.1" y="87.4">7</text>
<text x="171.6" y="85.8">1M</text>
<text x="177.2" y="84.5">1N4148</text>
<text x="187.6" y="89.6">R18</text>
<text x="230.3" y="90">5</text>
<text x="233.9" y="87">4070</text>
<text x="234.1" y="84.5">U2B</text>
<text x="267.7" y="89.4" transform="rotate(-90 267.7 89.4)">7</text>
<text x="268.6" y="88.2" transform="rotate(-90 268.6 88.2)">Vss</text>
<text x="276.4" y="86.1">2</text>
<text x="282.9" y="89.6">R26</text>
<text x="289.8" y="87">LED_XOR_-</text>
<text x="408.3" y="85.7">B</text>
<text x="69.5" y="91.2">23</text>
<text x="69.5" y="93.8">24</text>
<text x="80.9" y="91.2">23</text>
<text x="80.9" y="93.8">24</text>
<text x="87.4" y="92.1">10k</text>
<text x="134.8" y="94.7">R5</text>
<text x="142.6" y="90.8">47k</text>
<text x="158.7" y="95.9">TL074</text>
<text x="159.5" y="93.4">U1C</text>
<text x="187.3" y="92.1">100k</text>
<text x="230.3" y="95">6</text>
<text x="241.4" y="92.5">4</text>
<text x="266" y="94.7">GND</text>
<text x="282.8" y="92.1">2.2k</text>
<text x="33.8" y="99.7">LED_OR_+</text>
<text x="39.1" y="97.2">NOR</text>
<text x="69.5" y="96.3">25</text>
<text x="69.5" y="98.8">26</text>
<text x="69.5" y="101.4">27</text>
<text x="80.9" y="96.3">25</text>
<text x="80.9" y="98.8">26</text>
<text x="80.9" y="101.4">27</text>
<text x="85.3" y="99.7">LED_OR_+</text>
<text x="85.3" y="97.2">NOR</text>
<text x="134.4" y="97.2">47k</text>
<text x="154" y="100.1">10</text>
<text x="156.3" y="101">+</text>
<text x="171.6" y="101">1M</text>
<text x="171.8" y="98.5">R15</text>
<text x="177.2" y="99.7">1N4148</text>
<text x="179.2" y="97.2">D3</text>
<text x="267.7" y="100.1" transform="rotate(-90 267.7 100.1)">14</text>
<text x="270.5" y="97.2">4041</text>
<text x="276.4" y="101.4">4</text>
<text x="310.8" y="101">R31</text>
<text x="34.2" y="102.3">LED_OR_-</text>
<text x="40.3" y="104.8">OR</text>
<text x="69.5" y="103.9">28</text>
<text x="69.5" y="106.5">29</text>
<text x="80.9" y="103.9">28</text>
<text x="80.9" y="106.5">29</text>
<text x="85.3" y="102.3">LED_OR_-</text>
<text x="85.3" y="104.8">OR</text>
<text x="142.5" y="103.5">R10</text>
<text x="142.6" y="106.1">47k</text>
<text x="154.4" y="105.2">9</text>
<text x="167.1" y="102.7">8</text>
<text x="187.3" y="107.4">100k</text>
<text x="187.6" y="104.8">R19</text>
<text x="233.9" y="107.4">4070</text>
<text x="234.1" y="104.8">U2C</text>
<text x="258.6" y="103.9">6</text>
<text x="268.6" y="103.2" transform="rotate(-90 268.6 103.2)">Vdd</text>
<text x="276.4" y="106.5">5</text>
<text x="310.7" y="103.5">2.2k</text>
<text x="335.5" y="107.4">XOR</text>
<text x="37.9" y="112.4">XNOR</text>
<text x="69.5" y="109">30</text>
<text x="69.5" y="111.5">31</text>
<text x="80.9" y="109">30</text>
<text x="80.9" y="111.5">31</text>
<text x="85.3" y="112.4">XNOR</text>
<text x="134.4" y="112.4">47k</text>
<text x="134.8" y="109.9">R6</text>
<text x="158.7" y="111.2">TL074</text>
<text x="159.5" y="108.6">U1D</text>
<text x="171.8" y="113.7">R16</text>
<text x="179.2" y="112.4">D4</text>
<text x="202.4" y="112.4">U2D</text>
<text x="230.3" y="110.3">8</text>
<text x="241" y="112.8">10</text>
<text x="267.7" y="109.7" transform="rotate(-90 267.7 109.7)">7</text>
<text x="268.6" y="108.5" transform="rotate(-90 268.6 108.5)">Vss</text>
<text x="319.1" y="111.2">R33</text>
<text x="319.2" y="113.7">2.2k</text>
<text x="32.6" y="115">LED_XOR_+</text>
<text x="33.1" y="117.5">LED_XOR_-</text>
<text x="69.5" y="114.1">32</text>
<text x="69.5" y="116.6">33</text>
<text x="69.5" y="119.2">34</text>
<text x="80.9" y="114.1">32</text>
<text x="80.9" y="116.6">33</text>
<text x="80.9" y="119.2">34</text>
<text x="85.3" y="117.5">LED_XOR_-</text>
<text x="85.3" y="115">LED_XOR_+</text>
<text x="142.5" y="118.8">R11</text>
<text x="154" y="115.4">12</text>
<text x="156.3" y="116.2">+</text>
<text x="166.7" y="117.9">14</text>
<text x="171.6" y="116.2">1M</text>
<text x="177.2" y="115">1N4148</text>
<text x="198.1" y="117.9">12</text>
<text x="202.2" y="115">4070</text>
<text x="230.3" y="115.4">9</text>
<text x="266" y="115">GND</text>
<text x="24.2" y="122.9">File: controls.kicad_sch</text>
<text x="39.2" y="120.1">XOR</text>
<text x="85.3" y="120.1">XOR</text>
<text x="142.6" y="121.3">47k</text>
<text x="154" y="120.4">13</text>
<text x="187.3" y="122.6">100k</text>
<text x="187.6" y="120.1">R20</text>
<text x="198.1" y="123">13</text>
<text x="209.2" y="120.4">11</text>
<text x="310.7" y="125.1">2.2k</text>
<text x="310.8" y="122.6">R32</text>
<text x="314.3" y="121.3">GND</text>
<text x="128.8" y="131.5">GND</text>
<text x="214.8" y="131.5">D5</text>
<text x="255.7" y="131.5">+12VU3C</text>
<text x="335.5" y="128.9">XNOR</text>
<text x="10.3" y="135.7">C</text>
<text x="191.1" y="135.3">GND</text>
<text x="215.3" y="134">1N4148</text>
<text x="257.6" y="136.9" transform="rotate(-90 257.6 136.9)">14</text>
<text x="260.4" y="134">4041</text>
<text x="319.1" y="132.8">R34</text>
<text x="319.2" y="135.3">2.2k</text>
<text x="408.3" y="135.7">C</text>
<text x="218.6" y="140.4">D6</text>
<text x="219.1" y="142.9">1N4148</text>
<text x="247.9" y="140.8">10</text>
<text x="258.4" y="140" transform="rotate(-90 258.4 140)">Vdd</text>
<text x="266.2" y="138.2">8</text>
<text x="266.2" y="143.3">9</text>
<text x="279.6" y="139.1">LED_OR_+</text>
<text x="314.3" y="142.9">GND</text>
<text x="180.8" y="146.7">Switch</text>
<text x="222.4" y="149.3">D7</text>
<text x="257.6" y="146.6" transform="rotate(-90 257.6 146.6)">7</text>
<text x="258.4" y="145.3" transform="rotate(-90 258.4 145.3)">Vss</text>
<text x="272.6" y="148">2.2k</text>
<text x="279.6" y="144.2">LED_OR_-</text>
<text x="222.9" y="151.8">1N4148</text>
<text x="255.8" y="151.8">GND</text>
<text x="260.4" y="154.3">4041</text>
<text x="272.7" y="150.5">R25</text>
<text x="226.2" y="156.9">D8</text>
<text x="226.7" y="159.4">1N4148</text>
<text x="247.9" y="161.1">13</text>
<text x="257.6" y="157.2" transform="rotate(-90 257.6 157.2)">14</text>
<text x="258.4" y="160.4" transform="rotate(-90 258.4 160.4)">Vdd</text>
<text x="265.7" y="158.5">11</text>
<text x="300.5" y="160.7">2.2k</text>
<text x="300.6" y="158.2">R27</text>
<text x="232.6" y="165.8">R7</text>
<text x="257.6" y="166.9" transform="rotate(-90 257.6 166.9)">7</text>
<text x="258.4" y="165.6" transform="rotate(-90 258.4 165.6)">Vss</text>
<text x="265.7" y="163.6">12</text>
<text x="316.4" y="164.5">OR</text>
<text x="232.9" y="168.3">100k</text>
<text x="255.8" y="172.1">GND</text>
<text x="308.9" y="168.3">R29</text>
<text x="309" y="170.9">2.2k</text>
<text x="227.9" y="177.2">GND</text>
<text x="300.6" y="179.7">R28</text>
<text x="304.1" y="178.5">GND</text>
<text x="10.3" y="185.7">D</text>
<text x="300.5" y="182.3">2.2k</text>
<text x="408.3" y="185.7">D</text>
<text x="308.9" y="189.9">R30</text>
<text x="316.4" y="186.1">NOR</text>
<text x="309" y="192.4">2.2k</text>
<text x="304.1" y="200.1">GND</text>
<text x="84.3" y="207.7">+12V</text>
<text x="38.6" y="212.8">+12V</text>
<text x="86.1" y="215.7" transform="rotate(-90 86.1 215.7)">14</text>
<text x="190.3" y="211.5">J12</text>
<text x="194.8" y="210.2">+12V</text>
<text x="40.4" y="219.6" transform="rotate(-90 40.4 219.6)">4</text>
<text x="57.3" y="220.4">C1</text>
<text x="87" y="222" transform="rotate(-90 87 222)">VDD</text>
<text x="160.5" y="217.8">Conn_02x05_Top_Bottom</text>
<text x="188.1" y="220.8">7</text>
<text x="188.1" y="218.2">9</text>
<text x="196.5" y="218.2">10</text>
<text x="197" y="220.8">8</text>
<text x="207.8" y="218.2">C5</text>
<text x="208" y="220.8">10uF</text>
<text x="41.3" y="223.4" transform="rotate(-90 41.3 223.4)">V+</text>
<text x="42.1" y="224.2">U1E</text>
<text x="42.2" y="226.7">TL074</text>
<text x="57.6" y="222.9">100n</text>
<text x="92.9" y="224.2">U2E</text>
<text x="93.2" y="226.7">4070</text>
<text x="108.1" y="224.2">C3</text>
<text x="108.4" y="226.7">100n</text>
<text x="188.1" y="225.8">3</text>
<text x="188.1" y="223.3">5</text>
<text x="197" y="225.8">4</text>
<text x="197" y="223.3">6</text>
<text x="40.4" y="231.5" transform="rotate(-90 40.4 231.5)">11</text>
<text x="57.3" y="228">C2</text>
<text x="57.6" y="230.5">100n</text>
<text x="64.1" y="230.5">GND</text>
<text x="87" y="231.4" transform="rotate(-90 87 231.4)">VSS</text>
<text x="127.5" y="233.1">+12V</text>
<text x="178.4" y="231.8">GND</text>
<text x="188.1" y="228.4">1</text>
<text x="197" y="228.4">2</text>
<text x="205.4" y="230.9">10uF</text>
<text x="206.6" y="228.6">C4</text>
<text x="211.4" y="230.5">GND</text>
<text x="10.4" y="235.7">E</text>
<text x="38.8" y="238.2">-12V</text>
<text x="86.1" y="235.5" transform="rotate(-90 86.1 235.5)">7</text>
<text x="142.1" y="236.9">PWR_FLAG</text>
<text x="158.6" y="236.9">PWR_FLAG</text>
<text x="191.2" y="239.4">-12V</text>
<text x="408.4" y="235.7">E</text>
<text x="84.4" y="243.2">GND</text>
<text x="124.6" y="243.2">PWR_FLAG</text>
<text x="137.7" y="243.2">GND</text>
<text x="154.3" y="243.2">-12V</text>
<text x="10.4" y="285.7">F</text>
<text x="35" y="286.7">1</text>
<text x="85" y="286.7">2</text>
<text x="135" y="286.7">3</text>
<text x="185" y="286.7">4</text>
<text x="235" y="286.7">5</text>
<text x="285" y="286.7">6</text>
<text x="335" y="286.7">7</text>
<text x="385" y="286.7">8</text>
<text x="408.4" y="285.7">F</text>
</g>
</svg>
